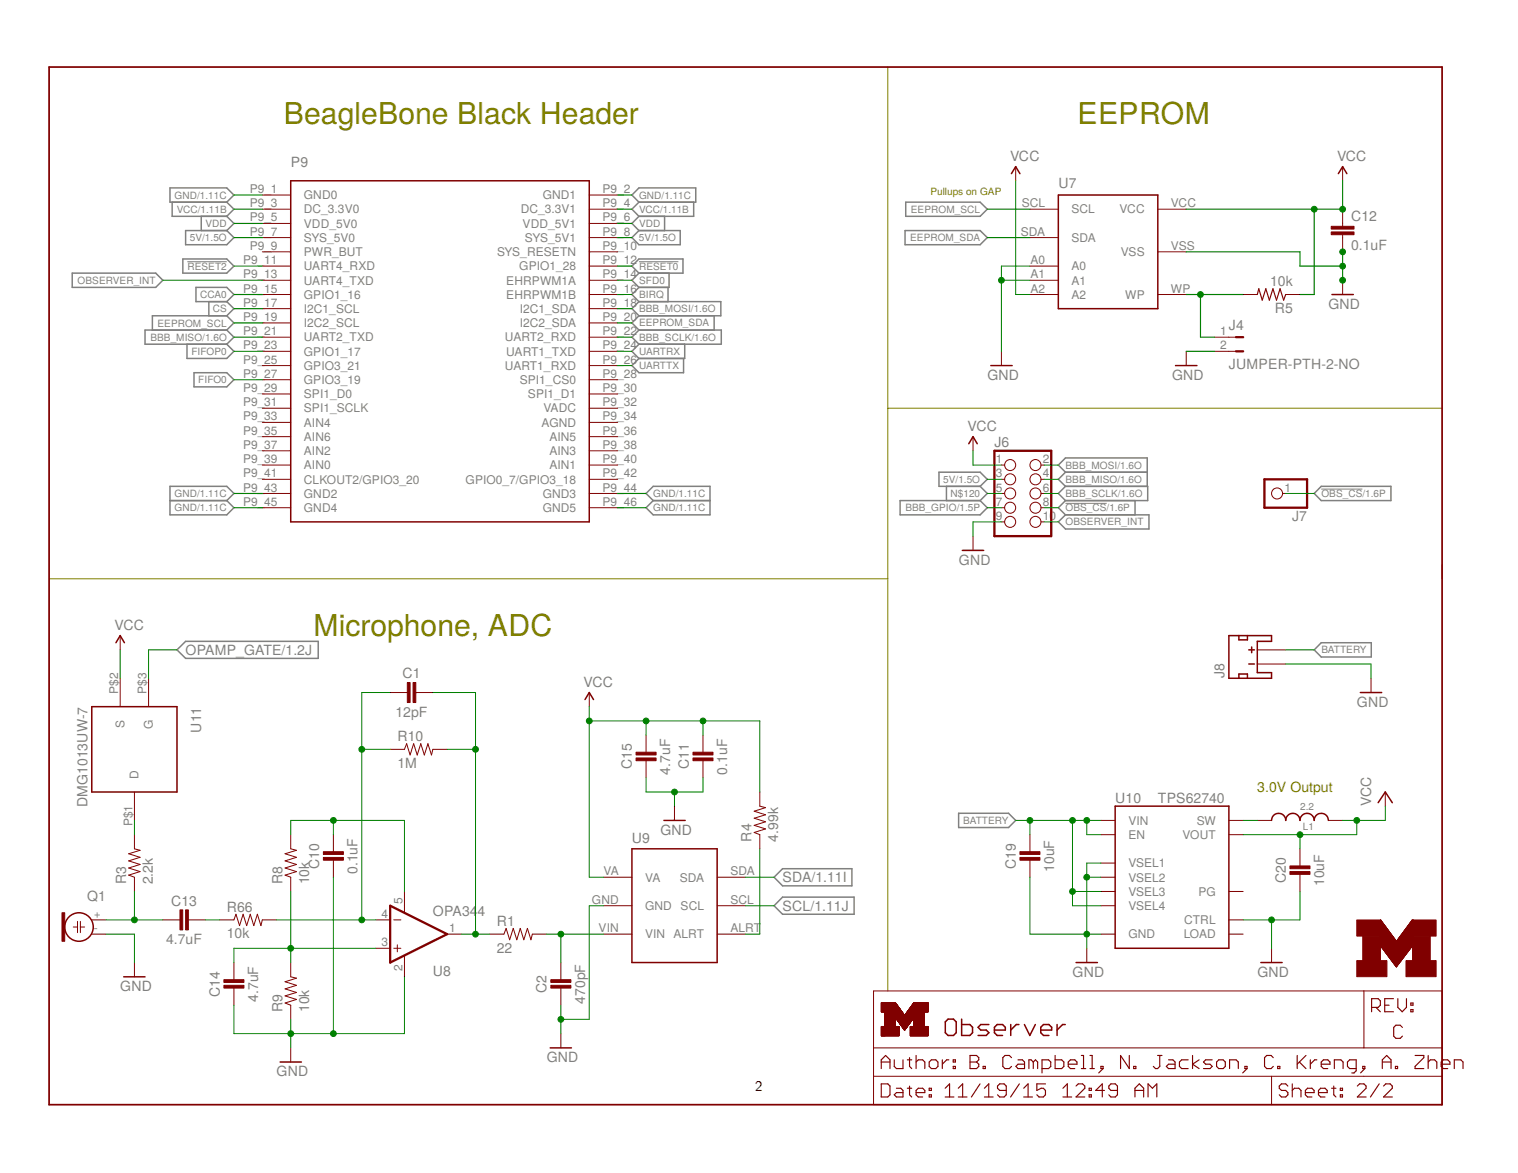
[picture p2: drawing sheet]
<svg xmlns="http://www.w3.org/2000/svg" width="279mm" height="216mm" viewBox="0 0 279 216" stroke-linecap="round" stroke-linejoin="round" font-family="sans-serif">
<path d="M163.4 12.3v170.1M163.4 75.1h102M9 106.5h154.4M265.4 103.9v2.6" fill="none" stroke="#808000" stroke-width=".18"/>
<g fill="none" stroke="#808080" stroke-width=".28">
<path d="M31.3 34.6h10.4l1.4 1.3-1.4 1.3h-10.4zM31.7 37.2v2.6h10M37 39.8v2.6M41.7 37.2l1.4 1.3-1.4 1.3M41.7 39.8l1.4 1.3-1.4 1.3M117.6 34.6h10.5v2.6h-10.5l-1.3-1.3zM117.6 37.2l-1.3 1.3 1.3 1.3M117.6 39.8l-1.3 1.3 1.3 1.3M122.3 39.8v2.6M127.7 37.2v2.6h-10.1M166.7 37.2h13.7l1.3 1.3-1.3 1.3h-13.7zM13.3 50.3h15.4l1.3 1.3-1.3 1.3h-15.4z"/>
<path d="M33.7 47.7h8l1.4 1.3-1.4 1.3h-8zM34.2 42.4h7.5l1.4 1.3-1.4 1.3h-7.5zM36.1 52.9h5.6l1.4 1.3-1.4 1.3h-5.6zM38.4 55.5v2.6M41.7 58.1h-13.7v2.6M41.7 58.1l1.4 1.3-1.4 1.3M41.7 55.5l1.4 1.3-1.4 1.3M116.3 43.7l1.3-1.3h7.6v2.6h-7.6zM117.6 55.5l-1.3 1.3 1.3 1.3M117.6 55.5h15.1v2.6h-15.1M117.6 58.1l-1.3 1.3 1.3 1.3M117.6 50.3l-1.3 1.3 1.3 1.3"/>
<path d="M117.6 47.7h8.1v2.6h-8.1l-1.3-1.3zM117.6 52.9l-1.3 1.3 1.3 1.3M123 52.9v2.6M123.1 50.3v2.6h-5.5M131.4 58.1v2.6M166.6 42.4h13.8l1.3 1.3-1.3 1.3h-13.8zM34.4 63.4v2.6h7.3l1.4-1.3-1.4-1.3M35.7 68.6h6l1.4 1.3-1.4 1.3h-6zM41.7 60.7l1.4 1.4-1.4 1.3M41.7 60.7h-15v2.7h15M117.6 60.7h15.2v2.7h-15.2M117.6 60.7l-1.3 1.4 1.3 1.3"/>
<path d="M117.6 66l-1.3 1.3 1.3 1.3h8.2v-2.6M117.6 63.4l-1.3 1.3 1.3 1.3M126 63.4v2.6h-8.4M31.3 89.5h10.4l1.4 1.3-1.4 1.3 1.4 1.4-1.4 1.3h-10.4zM31.3 92.1h10.4M120.2 92.1h10.5M120.2 89.5h10.5v5.3h-10.5l-1.3-1.3 1.3-1.4-1.3-1.3zM165.7 92.1h14.7l1.3 1.4-1.3 1.3h-14.7zM172.8 86.9h7.6l1.3 1.3-1.3 1.3h-7.6zM174.2 89.5v2.6M180.4 89.5l1.3 1.3-1.3 1.3M194.8 96.1l1.3-1.3h15.4v2.6h-15.4z"/>
<path d="M196.1 89.5h15.1v2.6h-15.1M196.1 86.9l-1.3-1.3 1.3-1.3h15.1v5.2M196.1 86.9h15.1M196.1 86.9l-1.3 1.3 1.3 1.3M196.1 89.5l-1.3 1.3 1.3 1.3M196.1 92.1l-1.3 1.4 1.3 1.3M208.9 92.1v2.7M243.2 89.5h12.8v2.6h-12.8l-1.3-1.3zM32.6 119.6l1.6-1.6h24.4v3.2h-24.4zM243.2 118.3h9.2v2.6h-9.2l-1.3-1.3zM176.4 149.7h9.2l1.3 1.3-1.3 1.3h-9.2zM142.5 161.5l1.5-1.6h12.8v3.1h-12.8z"/>
<path d="M144 165.1h13.2v3.2h-13.2l-1.5-1.6z"/>
</g>
<path d="M34.5 48.2h7.2M117.6 48.2h7.3M196.1 92.6h7.6M243.2 90h7.6" fill="none" stroke="#808080" stroke-width=".18"/>
<path d="M9 12.3h256.4v191h-256.4z" fill="none" stroke="#800000" stroke-width=".32"/>
<g fill="none" stroke="#800000" stroke-width=".18">
<path d="M48.3 35.9h5.2M48.3 38.5h5.2M108.5 35.9h5.2M108.5 38.5h5.2M186.9 30.7v2.6M189.6 38.5h5.2M213.1 38.5h5.2M247.1 30.7v2.6M247.1 38.5v3.2M48.3 41.1h5.2M48.3 43.7h5.2M48.3 46.4h5.2"/>
<path d="M48.3 49h5.2M48.3 51.6h5.2M48.3 54.2h5.2M48.3 56.8h5.2M48.3 59.4h5.2M108.5 41.1h5.2M108.5 43.7h5.2M108.5 46.4h5.2M108.5 49h5.2M108.5 51.6h5.2M108.5 54.2h5.2M108.5 56.8h5.2"/>
<path d="M108.5 59.4h5.2M189.6 43.7h5.2M189.6 49h5.2M189.6 51.6h5.2M189.6 54.2h5.2M213.1 46.4h5.2M213.1 54.2h5.2M228.8 54.2h2.6M236.6 54.2h2.7M247.1 43.2v3.2M247.1 51.6v2.6M48.3 62.1h5.2"/>
<path d="M48.3 64.7h5.2M48.3 67.3h5.2M48.3 69.9h5.2M48.3 72.5h5.2M48.3 75.1h5.2M48.3 77.7h5.2M108.5 62.1h5.2M108.5 64.7h5.2M108.5 67.3h5.2M108.5 69.9h5.2M108.5 72.5h5.2M108.5 75.1h5.2"/>
<path d="M108.5 77.7h5.2M184.3 64.7v2.6M218.3 64.7v2.6M223.6 62.1h3.9M223.6 64.7h3.9M48.3 80.4h5.2M48.3 83h5.2M48.3 85.6h5.2M48.3 88.2h5.2M48.3 90.8h5.2M48.3 93.5h5.2M108.5 80.4h5.2"/>
<path d="M108.5 83h5.2M108.5 85.6h5.2M108.5 88.2h5.2M108.5 90.8h5.2M108.5 93.5h5.2M179.1 80.4v2.6M179.1 98.7v2.6M184.3 85.6h.6M184.3 88.2h.6M184.3 90.8h.6M184.3 93.5h.6M184.3 96.1h.6"/>
<path d="M191.6 85.6h.6M191.6 88.2h.6M191.6 90.8h.6M191.6 93.5h.6M191.6 96.1h.6M236.1 90.8h.5M22.1 117v2.6M231.4 119.6h5.2M22.1 124.8v5.3M27.3 124.8v5.3M71.8 137.9h2.6l.4-1 .7 2.1 .6-2.1 .7 2.1 .6-2.1 .7 2.1 .7-2.1 .6 2.1 .3-1.1h2.6M71.8 127.5h3.4"/>
<path d="M76.5 127.5h3.2M108.5 127.5v2.6M118.9 135.3v3.2M118.9 139.8v3.4M129.4 135.3v3.2M129.4 139.8v3.4M231.4 122.2h5.2M252.3 124.8v2.7M24.7 153.6v2.6l1.1 .3-2.1 .6 2.1 .7-2.1 .7 2.1 .6-2.1 .7 2.1 .6-2.1 .7 1 .4v2.6M24.7 145.8v5.2M53.5 153.6v2.6l1.1 .3-2.1 .6 2.1 .7-2.1 .7 2.1 .6-2.1 .7 2.1 .6-2.1 .7 1 .4v2.6M61.4 153.6v3.2"/>
<path d="M61.4 158.1v3.4M124.1 148.4v2.6M139.8 145.8v2.6l1.1 .3-2.1 .6 2.1 .7-2.1 .6 2.1 .7-2.1 .6 2.1 .7-2.1 .6 1 .4v2.6M189.6 153.6v3.2M189.6 158.1v3.4M202.6 151h2.7M202.6 153.6h2.7M202.6 158.9h2.7M226.2 151h2.6M226.2 153.6h2.6M231.4 151h2.6M239.3 156.2v3.2"/>
<path d="M244.5 151h2.6M255 145.8v2.6M13.5 170.6h.8M14.3 169.6v2.1M14.8 170.6h.8M14.8 169.6v2.1M16.9 169.3h2.6M16.9 171.9h2.6M24.7 177.2v2.6M30 169.3h3.4M34.7 169.3h3.1M40.4 169.3h2.7l.3-1 .7 2.1 .6-2.1 .7 2.1 .7-2.1 .6 2.1 .7-2.1 .6 2.1 .3-1.1h2.6"/>
<path d="M43.1 177.2v3.1M53.5 177.2v2.6l1.1 .2-2.1 .7 2.1 .7-2.1 .6 2.1 .7-2.1 .6 2.1 .7-2.1 .6 1 .4v2.6M69.2 169.3h2.6M69.2 174.5h2.6M72.5 169.3h1.3M72.5 174.5h1.3M73.1 173.9v1.3M74.4 164.1v3.8M74.4 175.9v3.9M82.3 171.9h2.6M90.1 171.9h2.7l.4-1 .6 2.1 .7-2.1 .6 2.1 .7-2.1 .6 2.1 .7-2.1 .6 2.1 .3-1.1h2.6M103.2 177.2v3.1"/>
<path d="M111.1 171.9h5.2M111.1 166.7h5.2M111.1 161.5h5.2M132 171.9h5.2M132 166.7h5.2M132 161.5h5.2M200 174.5v2.7M202.6 171.9h2.7M202.6 166.7h2.7M202.6 161.5h2.7M202.6 164.1h2.7M226.2 169.3h2.6"/>
<path d="M226.2 171.9h2.6M226.2 164.1h2.6M234 174.5v2.7M239.3 160.7v3.4M254.1 174.1l2.9 3.9M254.1 174h6M254.1 173.9h6M254.1 173.8h6M254.1 173.7h6M254.1 173.6h6M254.1 173.5h6M254.1 173.4h6"/>
<path d="M254.1 173.3h6M254.1 173.2h6M254.1 173.2h2.9M254.1 173.2h2.8M254.1 173.1h2.8M254.1 173h2.8M254.1 173h2.7M254.1 172.9h2.7M254.1 172.8h2.6M254.1 172.7h2.5M254.1 172.6l2.5 .1M254.1 172.6h2.4"/>
<path d="M254.1 172.5h2.4M254.1 172.4h2.3M254.1 172.3h2.2M254.1 172.2h2.2M254.1 172.2h2.1M254.1 172.1h2.1M254.1 172l2 .1M254.1 172h2M254.1 171.9l2 .1M254.1 171.9h1.9M254.1 171.8h1.9M254.1 171.8h1.8"/>
<path d="M254.1 171.7h1.8M254.1 171.7h1.7M254.1 171.6h1.7M254.1 171.5l1.7 .1M254.1 171.5h1.6M254.1 171.4h1.6M254.1 171.3h1.5M254.1 171.2h1.4M254.1 171.1h1.3M254.1 171h1.3M254.1 170.9l1.2 .1M254.1 170.9h1.2"/>
<path d="M254.1 170.8l1.1 .1M254.1 170.8h1.1M254.1 170.7h1M254.1 170.6l1 .1M254.1 170.6h1M254.1 169.3l2.9 4 2.9-4h.2v4.8h-6zM254.1 170.6h.9M254.1 170.5h.9M254.1 170.4l.9 .1M254.1 170.4h.8M254.1 170.3h.8M254.1 170.3h.7"/>
<path d="M254.1 170.2h.7M254.1 170.2h.6M254.1 170.1h.6M254.1 170h.5M254.1 169.9h.5M254.1 169.8l.4 .1M254.1 169.8h.3M254.1 169.7l.3 .1M254.1 169.7h.3M254.1 169.6h.2M254.1 169.5l.2 .1M254.1 169.5h.2"/>
<path d="M254.1 169.5h.1M254.1 169.4h.1M254.1 174.1h5.8M254.1 174.2h5.8M254.2 174.2h5.7M254.2 174.3h5.6M254.3 174.3h5.5M254.3 174.4h5.4M254.4 174.4h5.3M254.4 174.5h5.3M254.4 174.5h5.2M254.5 174.6h5.1"/>
<path d="M254.6 174.7h4.9M254.6 174.8h4.9M254.6 174.8h4.8M254.7 174.8h4.7M254.7 174.9h4.7M254.7 174.9h4.6M254.8 175h4.5M254.8 175h4.4M254.8 175.1h4.4M254.9 175.1h4.3M254.9 175.2h4.2M255 175.2h4.1"/>
<path d="M255 175.3h4.1M255 175.3h4M255.1 175.4h3.9M255.1 175.5h3.8M255.2 175.5h3.7M255.2 175.6h3.6M255.3 175.7h3.5M255.4 175.8h3.3M255.4 175.9h3.2M255.5 175.9h3.1M255.5 176h3M255.6 176h2.9"/>
<path d="M255.6 176.1h2.8M255.7 176.2h2.7M255.7 176.3h2.6M255.8 176.3h2.5M255.8 176.4h2.4M255.9 176.4h2.3M255.9 176.5h2.2M255.9 176.6h2.2M256 176.6h2.1M256 176.6h2M256.1 176.7h1.9M256.1 176.8h1.8"/>
<path d="M256.2 176.9h1.7M256.2 176.9h1.6M256.2 177h1.6M256.3 177h1.4M256.3 177.1h1.4M256.4 177.1h1.2M256.4 177.2h1.2M256.5 177.2h1.1M256.5 177.3h1M256.5 177.4h1M256.6 177.4h.9M256.6 177.5h.8"/>
<path d="M256.7 177.6h.6M256.8 177.7h.4M256.9 177.8h.3M256.9 177.8h.2M256.9 177.9h.2M257 177.9h.1M257 178h.1M257.1 173.2h3M257.1 173.1h3M257.2 173.1h2.9M257.2 173h2.9M257.3 172.9h2.8"/>
<path d="M257.3 172.8h2.8M257.4 172.8h2.7M257.4 177.4h-.8M257.4 172.7h2.7M257.5 172.7h2.6M257.5 172.6h2.6M257.6 172.6h2.5M257.6 172.5h2.5M257.6 172.4h2.5M257.7 172.4h2.4M257.7 172.3h2.4M257.8 172.2h2.3"/>
<path d="M257.9 172.1h2.2M258 172h2.1M258 171.9h2.1M258.1 171.9h2M258.1 171.8h2M258.1 171.7h2M258.2 176.4h-2.4M258.2 171.7h1.9M258.2 171.6h1.9M258.3 171.6h1.8M258.3 171.5h1.8M258.4 171.4h1.7"/>
<path d="M258.4 171.3h1.7M258.5 171.3h1.6M258.5 171.2h1.6M258.6 171.2h1.5M258.6 171.1h1.5M258.7 171h1.4M258.7 175.7h-3.4M258.8 170.9h1.3M258.8 170.8h1.3M258.9 170.8h1.2M258.9 170.7h1.2M259 170.7h1.1"/>
<path d="M259 175.4h-3.9M259 170.6h1.1M259.1 170.5h1M259.1 170.4h1M259.2 170.3h.9M259.3 170.3h.8M259.3 170.2h.8M259.4 170.1h.7M259.4 170h.7M259.5 170h.6M259.5 174.7h-4.9M259.5 169.9h.6"/>
<path d="M259.6 169.8h.5M259.7 169.7h.4M259.7 169.6h.4M259.8 169.6h.3M259.8 169.5h.3M259.9 169.4h.2M260 174.1l-3 3.9M43.1 181.6v3.4M53.5 192.9v2.6M103.2 181.6v3.4M103.2 190.2v2.7M160.8 182.4h104.6v20.9h-104.6z"/>
<path d="M160.8 198.1h104.6M160.8 192.9h104.6M162.2 190.6h3.3M162.2 190.5h3.3M162.2 190.4h3.3M162.2 190.3h3.3M162.2 190.2h3.3M162.2 190.1h3.3M162.2 190h3.3M162.2 189.9h3.3M162.2 189.8h3.3M162.2 189.7h3.3"/>
<path d="M162.2 189.6h3.3M162.2 189.5h3.3M162.2 189.4h3.3M162.2 189.3h3.3M162.2 189.2h3.3M162.2 189.1h3.3M162.2 189h3.3M162.2 188.9h3.3M162.2 186.2l3.9 .1M162.2 186.2h3.8M162.2 186.1h3.7M162.2 186l3.7 .1"/>
<path d="M162.2 186h3.7M162.2 185.9h3.6M162.2 185.8h3.5M162.2 185.7h3.5M162.2 185.7h3.4M162.2 185.6h3.4M162.2 185.6h3.3M162.2 185.5h3.3M162.2 185.4h3.2M162.2 185.3l3.2 .1M162.2 185.3h3.2M162.2 185.3h3.1"/>
<path d="M162.2 185.2h3.1M162.2 185.1l3 .1M162.2 185.1h3M162.2 185h3M162.2 185h2.9M162.2 184.9h2.9M162.2 184.9h2.8M162.2 184.8h2.8M162.2 184.7l2.8 .1M162.2 184.7h2.7M162.2 184.6l2.7 .1M162.2 184.6h2.6"/>
<path d="M162.2 184.5h2.6M162.2 190.7h.7M162.8 188.9h2M162.8 188.8h2M162.9 188.7h1.9M162.9 188.6h1.9M162.9 188.5h1.9M162.9 188.4h1.9M162.9 188.3h1.9M162.9 188.2h1.9M162.9 188.1h1.9M162.9 188h1.9"/>
<path d="M162.9 187.9h1.9M162.9 187.8h1.9M162.9 187.7h1.9M162.9 187.6h1.9M162.9 187.5h1.9M162.9 187.4h1.9M162.9 187.3h7.3M162.9 187.2h7.3M162.9 187.1h7.3M162.9 187h7.3M162.9 186.9h7.3M162.9 186.8h3.6"/>
<path d="M162.9 186.8h3.5M162.9 186.7h3.5M162.9 186.7h3.4M162.9 186.6h3.4M162.9 186.5h3.3M162.9 186.4l3.3 .1M162.9 186.4h3.2M162.9 186.3h3.2M164.8 187.4h3.3M164.9 187.5h3.2M165 187.5h3M165.1 187.6h2.9"/>
<path d="M165.1 187.7h2.8M165.1 187.8h2.8M165.2 187.8h2.6M165.2 187.9h2.6M165.3 188h2.4M165.4 188.1h2.2M165.4 188.2h2.2M165.5 188.2h2.1M165.5 188.2h2M165.5 188.3h2M165.6 188.4h1.8M165.7 188.5h1.6"/>
<path d="M165.7 188.6h1.6M165.8 188.7h1.4M165.8 188.7h1.3M165.9 188.8h1.2M165.9 188.9h1.1M166 188.9h1M166 189h1M166.1 189h.8M166.1 189.1h.8M166.2 189.2h.6M166.2 189.3h.6M166.2 189.3h.5"/>
<path d="M166.3 189.3h.4M166.3 189.4h.4M166.3 189.4h.3M166.4 189.5h.2M166.5 189.6h.1M166.6 186.8h3.6M166.6 186.7h3.6M166.7 186.7h3.5M166.7 186.6h3.5M166.8 186.6h3.4M166.8 186.5h3.4M166.9 186.4h3.3"/>
<path d="M166.9 189.1h-.8M166.9 186.3h3.3M167 186.2h3.8M167 186.1h3.8M167.1 186.1h3.7M167.1 186h3.7M167.2 186h3.6M167.2 185.9h3.6M167.2 188.6l-1.4 .1M167.3 185.9h3.5M167.3 185.8h3.5M167.3 185.7h3.5"/>
<path d="M167.4 185.7h3.4M167.4 185.6h3.4M167.5 185.6h3.3M167.5 185.5h3.3M167.5 189.1h3.3M167.5 189h3.3M167.6 190.6h3.2M167.6 190.5h3.2M167.6 190.4h3.2M167.6 190.3h3.2M167.6 190.2h3.2M167.6 190.1h3.2"/>
<path d="M167.6 190h3.2M167.6 189.9h3.2M167.6 189.8h3.2M167.6 189.7h3.2M167.6 189.6h3.2M167.6 189.5h3.2M167.6 189.4h3.2M167.6 189.3h3.2M167.6 189.2h3.2M167.6 189.1h3.2M167.6 189h3.2M167.6 188.9h3.2"/>
<path d="M167.6 185.4h3.2M167.7 188l-2.3 .1M167.7 185.3h3.1M167.7 185.2h3.1M167.8 185.2h3M167.8 187.9h-2.6M167.8 185.1h3M167.9 185h2.9M168 184.9h2.8M168 187.6h-3M168 184.8h2.8M168.1 184.8h2.7"/>
<path d="M168.1 187.5h-3.1M168.1 184.7h2.7M168.1 187.4h-3.2M168.1 187.4h.1M168.2 184.6h2.6M168.2 184.5h2.6M168.3 188.8h1.9M168.3 188.7h1.9M168.3 188.6h1.9M168.3 188.5h1.9M168.3 188.4h1.9M168.3 188.3h1.9"/>
<path d="M168.3 188.2h1.9M168.3 188.1h1.9M168.3 188h1.9M168.3 187.9h1.9M168.3 187.8h1.9M168.3 187.7h1.9M168.3 187.6h1.9M168.3 187.5h1.9M168.3 187.4h1.9M170.2 187.2h-7.3M170.2 188.9h-2M170.2 186.3h.1"/>
<path d="M170.8 186.2l-3.8 .1M234 198.1v5.2M251 182.4v10.5"/>
<circle cx="185.9" cy="93.5" r="1.02"/>
<circle cx="185.9" cy="88.2" r="1.02"/>
<circle cx="185.9" cy="85.6" r="1.02"/>
<circle cx="185.9" cy="96.1" r="1.02"/>
<circle cx="185.9" cy="90.8" r="1.02"/>
<circle cx="190.6" cy="88.2" r="1.02"/>
<circle cx="190.6" cy="85.6" r="1.02"/>
<circle cx="190.6" cy="96.1" r="1.02"/>
<circle cx="190.6" cy="93.5" r="1.02"/>
<circle cx="190.6" cy="90.8" r="1.02"/>
<circle cx="235.1" cy="90.8" r="1.02"/>
</g>
<g fill="none" stroke="#800000" stroke-width=".21">
<path d="M231.4 54.2l.3-1.1 .6 2.1 .7-2.1 .6 2.1 .7-2.1 .6 2.1 .7-2.1 .7 2.1 .3-1M162.2 196.7v-1.6l.8-.8 .8 .8v1.6M162.2 199.5h1.2l.4 .4v1.6l-.4 .4h-1.2zM162.2 195.5h1.6M164.6 195.1v1.2l.4 .4h1.2v-1.6M167 195.1h.8M167.4 194.7v1.6l.4 .4M167.4 199.9v1.6l.4 .4M168.6 194.3v2.4M168.6 195.5l.4-.4h.8l.4 .4v1.2M171.4 195.1h.8l.4 .4v.8l-.4 .4h-.8l-.4-.4v-.8zM173.4 195.1v1.6"/>
<path d="M174.6 195.1h-.4l-.8 .8M175.5 195.1h.4v.4h-.4zM175.5 196.3h.4v.4h-.4zM178.5 195.5h1.2M178.5 194.3h1.2l.4 .4v.4l-.4 .4 .4 .4v.4l-.4 .4h-1.2zM180.4 199.5l-1.6 2.4M181 196.3h.4v.4h-.4zM186.2 194.7l-.4-.4h-.8l-.4 .4v1.6l.4 .4h.8l.4-.4M187.4 195.1h.8l.4 .4v1.2h-1.2l-.4-.4 .4-.4h1.2M187.6 199.5l-1.6 2.4M190.2 195.5l-.4-.4h-.4v1.6M190.2 195.5v1.2"/>
<path d="M190.2 195.5l.4-.4 .4 .4v1.2M191.8 196.7h1.2l.4-.4v-.8l-.4-.4h-1.2v2.4M192.4 199.5h-1.6v1.2l.8-.4h.4l.4 .4v.8l-.4 .4h-.8l-.4-.4M194.2 194.3v2.4h1.2l.4-.4v-.8l-.4-.4h-1.2M196.6 195.9h1.6v-.4l-.4-.4h-.8l-.4 .4v.8l.4 .4h.8M198.1 199.9l.4-.4h.8l.4 .4v.4l-1.6 1.6h1.6M199 196.7h.8M199 194.3h.4v2.4M200.6 196.7h.8M200.6 194.3h.4v2.4M202.6 196.3h.4v.4h-.4zM203 196.7l-.8 .8"/>
<path d="M207.9 194.3v2.4l-1.7-2.4v2.4M208.7 196.3h.4v.4h-.4zM213.1 194.3h.8M213.5 194.3v2l-.4 .4h-.4l-.4-.4M215.1 195.1h.8l.4 .4v1.2h-1.2l-.4-.4 .4-.4h1.2M218.7 195.1h-1.2l-.4 .4v.8l.4 .4h1.2M219.5 194.3v2.4M220.7 195.1l-1.2 .8 1.2 .8M223.1 195.1h-1.2l-.4 .4 .4 .4h.8l.4 .4-.4 .4h-1.2M223.9 195.5l.4-.4h.8l.4 .4v.8l-.4 .4h-.8l-.4-.4zM226.3 196.7v-1.6h1.2l.4 .4v1.2M229.1 196.3h.4v.4h-.4z"/>
<path d="M229.5 196.7l-.8 .8M234.4 194.7l-.4-.4h-.8l-.5 .4v1.6l.5 .4h.8l.4-.4M235.2 196.3h.4v.4h-.4zM237 199.9l-.4-.4h-.7l-.4 .4v.4l.4 .4h.7l.4 .4v.4l-.4 .4h-.7l-.4-.4M237.8 199.5v2.4M238.8 194.3v2.4M239.2 195.5l1.2 1.2M240.4 194.3l-1.6 1.6M241.2 195.1v1.6M242.4 195.1h-.4l-.8 .8M243.2 195.9h1.6v-.4l-.4-.4h-.8l-.4 .4v.8l.4 .4h.8M245.5 199.9v1.6l.4 .4"/>
<path d="M245.6 196.7v-1.6h1.2l.4 .4v1.2M249.6 196.7h-1.2l-.4-.4v-.8l.4-.4h1.2v2l-.4 .4h-.4M249.8 199.9l.4-.4h.8l.4 .4v.4l-1.6 1.6h1.6M250.8 196.3h.4v.4h-.4zM251.2 196.7l-.8 .8M252.5 185.4h1.2l.4-.4v-.8l-.4-.4h-1.2v2.4M253.3 185.4l.8 .8M253.9 199.5l-1.7 2.4M254.4 195.5h1.6M254.4 196.7v-1.6l.8-.8 .8 .8v1.6M254.7 199.9l.4-.4h.8l.4 .4v.4l-1.6 1.6h1.6M254.9 185h.8"/>
<path d="M256.5 183.8h-1.6v2.4h1.6M256.8 196.3h.4v.4h-.4zM257.3 183.8v1.6l.8 .8 .8-.8v-1.6M258.1 189.1l-.4-.4h-.8l-.4 .4v1.6l.4 .4h.8l.4-.4M259.7 185.8h.4v.4h-.4zM259.7 184.6h.4v.4h-.4zM260.5 194.3h1.6v.4l-1.6 1.6v.4h1.6M262.9 195.5l.4-.4h.8l.4 .4v1.2M262.9 194.3v2.4M265.3 195.9h1.6v-.4l-.4-.4h-.8l-.4 .4v.8l.4 .4h.8M267.7 196.7v-1.6h1.2l.4 .4v1.2M165 200.3h.8l.4 .4v1.2h-1.2l-.4-.4 .4-.4h1.2"/>
<path d="M167 200.3h.8M168.6 201.1h1.6v-.4l-.4-.4h-.8l-.4 .4v.8l.4 .4h.8M171 201.5h.4v.4h-.4zM171 200.3h.4v.4h-.4zM174 201.9h1.6M174 200.3l.8-.8v2.4M176.4 201.9h1.6M176.4 200.3l.8-.8v2.4M181.2 201.9h1.6M181.2 200.3l.8-.8v2.4M185.2 200.7h-1.2l-.4-.4v-.4l.4-.4h.8l.4 .4v1.6l-.4 .4h-.8l-.4-.4M188.4 201.9h1.6"/>
<path d="M188.4 200.3l.8-.8v2.4M195.6 201.9h1.7M195.6 200.3l.8-.8v2.4M200.5 201.5h.4v.4h-.4zM200.5 200.3h.4v.4h-.4zM203.3 200.7h-1.6l1.2-1.2v2.4M205.7 200.7h-1.2l-.4-.4v-.4l.4-.4h.8l.4 .4v1.6l-.4 .4h-.8l-.4-.4M208.9 200.7h1.6M208.9 201.9v-1.6l.8-.8 .8 .8v1.6M211.3 201.9v-2.4l.8 .8 .8-.8v2.4M237.8 200.7l.5-.4h.8l.4 .4v1.2M240.3 201.1h1.6v-.4l-.4-.4h-.8l-.4 .4v.8l.4 .4h.8"/>
<path d="M242.7 201.1h1.6v-.4l-.4-.4h-.8l-.4 .4v.8l.4 .4h.8M245.1 200.3h.8M246.7 201.5h.4v.4h-.4zM246.7 200.3h.4v.4h-.4z"/>
</g>
<g fill="none" stroke="#800000" stroke-width=".28">
<path d="M53.5 33.3h55v62.8h-55zM186.2 32l.7-1.3 .8 1.3M194.8 35.9h18.3v20.9h-18.3zM246.3 32l.8-1.3 .8 1.3M245.2 54.2h3.9M182.4 67.3h3.9M216.4 67.3h3.9M178.3 81.7l.8-1.3 .8 1.3M21.3 118.3l.8-1.3 .8 1.3M177.1 101.3h4M226.2 117h7.8v1h-2.6v5.8h2.6v1h-7.8zM228 117v.8h1.6v-.8"/>
<path d="M229.8 119.6h1.1M230.4 119.1v1M16.9 130.1h15.7v15.7h-15.7zM107.7 128.8l.8-1.3 .7 1.3M228 124.8v-.7h1.6v.7M229.8 122.2h1.1M250.4 127.5h3.9M116.3 156.2h15.7v21h-15.7zM122.2 151h3.9M205.3 148.4h20.9v26.1h-20.9zM234 151a1.3 1.3 0 0 1 1.3-1.3 1.3 1.3 0 0 1 1.3 1.3 1.31 1.31 0 0 1 1.4-1.3 1.31 1.31 0 0 1 1.3 1.3 1.31 1.31 0 0 1 1.3-1.3 1.31 1.31 0 0 1 1.3 1.3 1.3 1.3 0 0 1 1.3-1.3 1.3 1.3 0 0 1 1.3 1.3M253.7 147.7l1.3-1.9 1.3 1.9"/>
<path d="M22.8 179.8h3.9M198.1 177.2h3.9M232.1 177.2h3.9M51.6 195.5h3.9M101.3 192.9h3.9M174.5 187.6h1l.5 .5v2l-.5 .5h-1l-.5-.5v-2zM177 187.6v3h1.5l.5-.5v-1l-.5-.5h-1.5M182 188.6h-1.5l-.5 .5 .5 .5h1l.5 .5-.5 .5h-1.5M183 189.6h2v-.5l-.5-.5h-1l-.5 .5v1l.5 .5h1M186 188.6v2M187.5 188.6h-.5l-1 1M188.6 188.6l.9 2 1.1-2"/>
<path d="M191.6 189.6h2v-.5l-.5-.5h-1l-.5 .5v1l.5 .5h1M194.6 188.6v2M196.1 188.6h-.5l-1 1"/>
<circle cx="14.5" cy="170.6" r="2.62"/>
</g>
<g fill="#800000" stroke="#800000" stroke-width=".18">
<path d="M249.7 169.3h4.4v3h-4.4z"/>
<path d="M250.8 172.3h3.3v4.5h-3.3z"/>
<path d="M249.7 176.8h5.6v3h-5.6z"/>
<path d="M258.8 176.8h5.5v3h-5.5z"/>
<path d="M260 172.3h3.2v4.5h-3.2z"/>
<path d="M259.9 169.3h4.4v3h-4.4z"/>
<path d="M245 42.7h4.2v.5h-4.2z"/>
<path d="M245 41.7h4.2v.5h-4.2z"/>
<path d="M11.4 168h.5v5.2h-.5z"/>
<path d="M34.2 167.5h.5v3.7h-.5z"/>
<path d="M33.1 167.5h.5v3.7h-.5z"/>
<path d="M41.2 180.3h3.7v.5h-3.7z"/>
<path d="M41.2 181.4h3.7v.5h-3.7z"/>
<path d="M76 125.6h.5v3.7h-.5z"/>
<path d="M75 125.6h.5v3.7h-.5z"/>
<path d="M101.4 180.3h3.7v.5h-3.7z"/>
<path d="M101.4 181.4h3.7v.5h-3.7z"/>
<path d="M117.1 138.5h3.7v.5h-3.7z"/>
<path d="M117.1 139.5h3.7v.5h-3.7z"/>
<path d="M127.6 138.5h3.6v.5h-3.6z"/>
<path d="M127.6 139.5h3.6v.5h-3.6z"/>
<path d="M59.5 156.8h3.7v.5h-3.7z"/>
<path d="M59.5 157.8h3.7v.5h-3.7z"/>
<path d="M187.7 156.8h3.7v.5h-3.7z"/>
<path d="M187.7 157.8h3.7v.5h-3.7z"/>
<path d="M237.4 159.4h3.7v.5h-3.7z"/>
<path d="M237.4 160.4h3.7v.5h-3.7z"/>
</g>
<path d="M227.5 62.1h1.3M227.5 64.7h1.3M183 83h10.5v15.7h-10.5zM232.7 88.2h7.9v5.3h-7.9zM71.8 166.7l10.5 5.2-10.5 5.3z" fill="none" stroke="#800000" stroke-width=".42"/>
<g fill="none" stroke="#008000" stroke-width=".21">
<path d="M43.1 35.9h5.2M43.1 38.5h5.2M113.7 35.9h2.6M113.7 38.5h2.6M181.7 38.5h7.9M241.9 38.5v15.7h-2.6M247.1 33.3v5.2h-28.8M43.1 56.8h5.2M43.1 54.2h5.2M43.1 43.7h5.2M43.1 41.1h5.2M43.1 59.4h5.2"/>
<path d="M113.7 49h2.6M113.7 56.8h2.6M113.7 43.7h2.6M113.7 41.1h2.6M113.7 59.4h2.6M181.7 43.7h7.9M218.3 46.4h21v2.6h7.8M218.3 54.2h10.5M221 54.2v7.9h2.6M247.1 46.4v5.2M43.1 62.1h5.2M113.7 62.1h2.6"/>
<path d="M218.3 64.7h5.3M43.1 90.8h5.2M43.1 93.5h5.2M113.7 90.8h5.2M113.7 93.5h5.2"/>
</g>
<g fill="#008000" stroke="#008000" stroke-width=".18">
<circle cx="247.1" cy="49" r=".53"/>
<circle cx="247.1" cy="46.4" r=".53"/>
<circle cx="247.1" cy="51.6" r=".53"/>
<circle cx="184.3" cy="51.6" r=".53"/>
<circle cx="53.5" cy="190.2" r=".53"/>
<circle cx="61.4" cy="190.2" r=".53"/>
<circle cx="103.2" cy="187.6" r=".53"/>
<circle cx="200" cy="171.9" r=".53"/>
<circle cx="200" cy="161.5" r=".53"/>
<circle cx="234" cy="169.3" r=".53"/>
<circle cx="124.1" cy="145.8" r=".53"/>
<circle cx="241.9" cy="38.5" r=".53"/>
<circle cx="247.1" cy="38.5" r=".53"/>
<circle cx="129.4" cy="132.7" r=".53"/>
<circle cx="118.9" cy="132.7" r=".53"/>
<circle cx="108.5" cy="132.7" r=".53"/>
<circle cx="239.3" cy="153.6" r=".53"/>
<circle cx="249.7" cy="151" r=".53"/>
<circle cx="221" cy="54.2" r=".53"/>
<circle cx="24.7" cy="169.3" r=".53"/>
<circle cx="66.6" cy="137.9" r=".53"/>
<circle cx="66.6" cy="169.3" r=".53"/>
<circle cx="53.5" cy="174.5" r=".53"/>
<circle cx="87.5" cy="137.9" r=".53"/>
<circle cx="87.5" cy="171.9" r=".53"/>
<circle cx="103.2" cy="171.9" r=".53"/>
<circle cx="200" cy="151" r=".53"/>
<circle cx="197.4" cy="151" r=".53"/>
<circle cx="189.6" cy="151" r=".53"/>
<circle cx="197.4" cy="164.1" r=".53"/>
<circle cx="61.4" cy="151" r=".53"/>
</g>
<g fill="none" stroke="#008000" stroke-width=".18">
<path d="M186.9 33.3v20.9h2.7M30 51.6h18.3M43.1 49h5.2M113.7 51.6h2.6M113.7 54.2h2.6M184.3 51.6h5.3M189.6 49h-5.3v15.7M43.1 64.7h5.2M43.1 69.9h5.2M113.7 64.7h2.6M113.7 67.3h2.6M179.1 83v2.6h5.2"/>
<path d="M181.7 88.2h2.6M181.7 90.8h2.6M181.7 93.5h2.6M184.3 96.1h-5.2v2.6M192.2 96.1h2.6M192.2 85.6h2.6M192.2 88.2h2.6M192.2 90.8h2.6M192.2 93.5h2.6M236.6 90.8h5.3M22.1 119.6v5.2M32.6 119.6h-5.3v5.2"/>
<path d="M236.6 119.6h5.3M66.6 137.9h5.2M71.8 127.5h-5.2v41.8M79.7 127.5h7.8v44.4M82.3 137.9h5.2M108.5 130.1v31.4h2.6M108.5 132.7h31.3v13.1M118.9 132.7v2.6M129.4 132.7v2.6M236.6 122.2h15.7v2.6M24.7 151v2.6M53.5 153.6v-2.6h20.9v13.1"/>
<path d="M61.4 151v2.6M118.9 143.2v2.6h10.5v-2.6M124.1 145.8v2.6M139.8 156.2v15.7h-2.6M186.9 151h15.7M189.6 151v2.6M197.4 151v15.7h5.2M200 151v2.6h2.6M202.6 158.9h-2.6v15.6M228.8 151h2.6M239.3 153.6v2.6M249.7 151v2.6h-20.9"/>
<path d="M255 148.4v2.6h-7.9M19.5 171.9h5.2v5.3M19.5 169.3h10.5M24.7 164.1v5.2M37.8 169.3h2.6M50.9 169.3h18.3M53.5 164.1v13.1M61.4 161.5v28.7M69.2 174.5h-26.1v2.7M74.4 179.8v10.4h-31.3v-5.2M84.9 171.9h5.2M100.6 171.9h10.5"/>
<path d="M103.2 171.9v5.3M111.1 166.7h-2.6v20.9h-5.3M137.2 166.7h5.3M137.2 161.5h5.3M189.6 161.5v10.4h13M197.4 164.1h5.2M200 161.5h2.6M234 169.3v5.2M239.3 164.1v5.2h-10.5M53.5 187.6v5.3M103.2 185v5.2"/>
</g>
<g font-size="5.5" fill="#808000">
<text x="52.2" y="22.8">BeagleBone Black Header</text>
<text x="198.3" y="22.8">EEPROM</text>
<text x="57.7" y="117">Microphone, ADC</text>
</g>
<text font-size="2.7" x="139" y="200.9">2</text>
<g font-size="2.6" fill="#808080">
<text x="185.9" y="29.6">VCC</text>
<text x="246.1" y="29.6">VCC</text>
<text x="53.5" y="30.7">P9</text>
<text x="194.8" y="34.6">U7</text>
<text x="248.7" y="40.7">C12</text>
<text x="248.7" y="46">0.1uF</text>
<text x="233.8" y="52.6">10k</text>
<text x="234.6" y="57.6">R5</text>
<text x="244.5" y="56.8">GND</text>
<text x="226.2" y="60.7">J4</text>
<text x="181.7" y="69.9">GND</text>
<text x="215.7" y="69.9">GND</text>
<text x="226.2" y="67.9">JUMPER-PTH-2-NO</text>
<text x="178.1" y="79.3">VCC</text>
<text x="183" y="82.3">J6</text>
<text x="237.8" y="95.9">J7</text>
<text x="176.5" y="103.9">GND</text>
<text x="21.1" y="115.9">VCC</text>
<text x="34.2" y="120.5">OPAMP_GATE/1.2J</text>
<text x="74.1" y="124.8">C1</text>
<text x="225.4" y="124.8" transform="rotate(-90 225.4 124.8)">J8</text>
<text x="72.8" y="131.9">12pF</text>
<text x="107.4" y="126.4">VCC</text>
<text x="249.8" y="130.1">GND</text>
<text x="37" y="134.8" transform="rotate(-90 37 134.8)">U11</text>
<text x="73.2" y="136.4">R10</text>
<text x="73.1" y="141.3">1M</text>
<text x="116.3" y="141.6" transform="rotate(-90 116.3 141.6)">C15</text>
<text x="123.4" y="142.6" transform="rotate(-90 123.4 142.6)">4.7uF</text>
<text x="126.8" y="141.6" transform="rotate(-90 126.8 141.6)">C11</text>
<text x="133.8" y="142.6" transform="rotate(-90 133.8 142.6)">0.1uF</text>
<text x="16.1" y="148.6" transform="rotate(-90 16.1 148.6)">DMG1013UW-7</text>
<text x="205.3" y="147.9">U10</text>
<text x="213.1" y="147.9">TPS62740</text>
<text x="252.3" y="148.4" transform="rotate(-90 252.3 148.4)">VCC</text>
<text x="116.3" y="155.2">U9</text>
<text x="121.6" y="153.6">GND</text>
<text x="138.3" y="154.9" transform="rotate(-90 138.3 154.9)">R4</text>
<text x="143.3" y="154.9" transform="rotate(-90 143.3 154.9)">4.99k</text>
<text x="58.7" y="159.9" transform="rotate(-90 58.7 159.9)">C10</text>
<text x="65.8" y="160.9" transform="rotate(-90 65.8 160.9)">0.1uF</text>
<text x="186.9" y="159.9" transform="rotate(-90 186.9 159.9)">C19</text>
<text x="194" y="160.5" transform="rotate(-90 194 160.5)">10uF</text>
<text x="16" y="165.9">Q1</text>
<text x="23.2" y="162.8" transform="rotate(-90 23.2 162.8)">R3</text>
<text x="28.1" y="162.8" transform="rotate(-90 28.1 162.8)">2.2k</text>
<text x="31.5" y="166.7">C13</text>
<text x="41.8" y="167.8">R66</text>
<text x="52" y="162.8" transform="rotate(-90 52 162.8)">R8</text>
<text x="56.9" y="162.8" transform="rotate(-90 56.9 162.8)">10k</text>
<text x="144.1" y="162.4">SDA/1.11I</text>
<text x="144.1" y="167.6">SCL/1.11J</text>
<text x="236.7" y="162.5" transform="rotate(-90 236.7 162.5)">C20</text>
<text x="243.7" y="163.1" transform="rotate(-90 243.7 163.1)">10uF</text>
<text x="30.6" y="173.8">4.7uF</text>
<text x="41.7" y="172.7">10k</text>
<text x="79.7" y="168.5">OPA34</text>
<text x="87.9" y="168.5">4</text>
<text x="91.5" y="170.4">R1</text>
<text x="79.7" y="179.7">U8</text>
<text x="91.4" y="175.3">22</text>
<text x="197.4" y="179.8">GND</text>
<text x="231.4" y="179.8">GND</text>
<text x="22.1" y="182.4">GND</text>
<text x="40.4" y="183.5" transform="rotate(-90 40.4 183.5)">C14</text>
<text x="47.5" y="184.4" transform="rotate(-90 47.5 184.4)">4.7uF</text>
<text x="100.6" y="182.7" transform="rotate(-90 100.6 182.7)">C2</text>
<text x="107.7" y="184.8" transform="rotate(-90 107.7 184.8)">470pF</text>
<text x="52" y="186.3" transform="rotate(-90 52 186.3)">R9</text>
<text x="56.9" y="186.3" transform="rotate(-90 56.9 186.3)">10k</text>
<text x="100.6" y="195.5">GND</text>
<text x="50.9" y="198.1">GND</text>
</g>
<text font-size="2.6" fill="#808000" x="231.4" y="145.8">3.0V Output</text>
<g font-size="2.2" fill="#808080">
<text x="46" y="35.5">P9_1</text>
<text x="110.9" y="35.5">P9_2</text>
<text x="46" y="38.1">P9_3</text>
<text x="46" y="40.8">P9_5</text>
<text x="55.9" y="36.7">GND0</text>
<text x="55.9" y="39.3">DC_3.3V0</text>
<text x="55.9" y="41.9">VDD_5V0</text>
<text x="95.8" y="39.3">DC_3.3V1</text>
<text x="96.2" y="41.9">VDD_5V1</text>
<text x="99.9" y="36.7">GND1</text>
<text x="110.9" y="38.1">P9_4</text>
<text x="110.9" y="40.8">P9_6</text>
<text x="188.1" y="38.1">SCL</text>
<text x="197.2" y="39.3">SCL</text>
<text x="206.1" y="39.3">VCC</text>
<text x="215.5" y="38.1">VCC</text>
<text x="46" y="43.4">P9_7</text>
<text x="46" y="46">P9_9</text>
<text x="55.9" y="44.5">SYS_5V0</text>
<text x="55.9" y="47.1">PWR_BUT</text>
<text x="91.5" y="47.1">SYS_RESETN</text>
<text x="96.6" y="44.5">SYS_5V1</text>
<text x="110.9" y="43.4">P9_8</text>
<text x="110.9" y="46">P9_10</text>
<text x="187.9" y="43.4">SDA</text>
<text x="197.2" y="44.5">SDA</text>
<text x="206.3" y="47.1">VSS</text>
<text x="215.5" y="46">VSS</text>
<text x="44.7" y="48.6">P9_11</text>
<text x="44.7" y="51.2">P9_13</text>
<text x="44.7" y="53.8">P9_15</text>
<text x="55.9" y="49.8">UART4_RXD</text>
<text x="55.9" y="52.4">UART4_TXD</text>
<text x="93.2" y="52.4">EHRPWM1A</text>
<text x="95.6" y="49.8">GPIO1_28</text>
<text x="110.9" y="48.6">P9_12</text>
<text x="110.9" y="51.2">P9_14</text>
<text x="110.9" y="53.8">P9_16</text>
<text x="189.7" y="48.6">A0</text>
<text x="189.7" y="51.2">A1</text>
<text x="189.7" y="53.8">A2</text>
<text x="197.2" y="49.8">A0</text>
<text x="197.2" y="52.4">A1</text>
<text x="215.5" y="53.8">WP</text>
<text x="44.7" y="56.5">P9_17</text>
<text x="44.7" y="59.1">P9_19</text>
<text x="55.9" y="55">GPIO1_16</text>
<text x="55.9" y="57.6">I2C1_SCL</text>
<text x="93.2" y="55">EHRPWM1B</text>
<text x="95.6" y="57.6">I2C1_SDA</text>
<text x="110.9" y="56.5">P9_18</text>
<text x="110.9" y="59.1">P9_20</text>
<text x="197.2" y="55">A2</text>
<text x="207.1" y="55">WP</text>
<text x="44.7" y="61.7">P9_21</text>
<text x="44.7" y="64.3">P9_23</text>
<text x="55.9" y="60.2">I2C2_SCL</text>
<text x="55.9" y="62.8">UART2_TXD</text>
<text x="55.9" y="65.5">GPIO1_17</text>
<text x="92.9" y="62.8">UART2_RXD</text>
<text x="93.2" y="65.5">UART1_TXD</text>
<text x="95.6" y="60.2">I2C2_SDA</text>
<text x="110.9" y="61.7">P9_22</text>
<text x="110.9" y="64.3">P9_24</text>
<text x="224.6" y="61.7">1</text>
<text x="224.6" y="64.3">2</text>
<text x="44.7" y="66.9">P9_25</text>
<text x="44.7" y="69.5">P9_27</text>
<text x="55.9" y="68.1">GPIO3_21</text>
<text x="55.9" y="70.7">GPIO3_19</text>
<text x="92.9" y="68.1">UART1_RXD</text>
<text x="95.7" y="70.7">SPI1_CS0</text>
<text x="110.9" y="66.9">P9_26</text>
<text x="110.9" y="69.5">P9_28</text>
<text x="44.7" y="72.2">P9_29</text>
<text x="44.7" y="74.8">P9_31</text>
<text x="44.7" y="77.4">P9_33</text>
<text x="55.9" y="73.3">SPI1_D0</text>
<text x="55.9" y="75.9">SPI1_SCLK</text>
<text x="97.2" y="73.3">SPI1_D1</text>
<text x="100" y="75.9">VADC</text>
<text x="110.9" y="72.2">P9_30</text>
<text x="110.9" y="74.8">P9_32</text>
<text x="110.9" y="77.4">P9_34</text>
<text x="44.7" y="80">P9_35</text>
<text x="44.7" y="82.6">P9_37</text>
<text x="55.9" y="78.5">AIN4</text>
<text x="55.9" y="81.2">AIN6</text>
<text x="55.9" y="83.8">AIN2</text>
<text x="99.7" y="78.5">AGND</text>
<text x="101.1" y="81.1">AIN5</text>
<text x="101.1" y="83.8">AIN3</text>
<text x="110.9" y="80">P9_36</text>
<text x="110.9" y="82.6">P9_38</text>
<text x="44.7" y="85.2">P9_39</text>
<text x="44.7" y="87.8">P9_41</text>
<text x="55.9" y="86.4">AIN0</text>
<text x="55.9" y="89">CLKOUT2/GPIO3_20</text>
<text x="85.7" y="89">GPIO0_7/GPIO3_18</text>
<text x="101.1" y="86.4">AIN1</text>
<text x="110.9" y="85.2">P9_40</text>
<text x="110.9" y="87.8">P9_42</text>
<text x="183.3" y="85.2">1</text>
<text x="183.3" y="87.8">3</text>
<text x="192" y="85.2">2</text>
<text x="192" y="87.8">4</text>
<text x="44.7" y="90.5">P9_43</text>
<text x="44.7" y="93.1">P9_45</text>
<text x="55.9" y="91.6">GND2</text>
<text x="55.9" y="94.2">GND4</text>
<text x="99.9" y="91.6">GND3</text>
<text x="99.9" y="94.2">GND5</text>
<text x="110.9" y="90.5">P9_44</text>
<text x="110.9" y="93.1">P9_46</text>
<text x="183.3" y="90.5">5</text>
<text x="183.3" y="93.1">7</text>
<text x="183.3" y="95.7">9</text>
<text x="192" y="90.5">6</text>
<text x="192" y="93.1">8</text>
<text x="192" y="95.7">10</text>
<text x="236.4" y="90.5">1</text>
<text x="21.8" y="127.7" transform="rotate(-90 21.8 127.7)">P$2</text>
<text x="27" y="127.7" transform="rotate(-90 27 127.7)">P$3</text>
<text x="22.9" y="133.9" transform="rotate(-90 22.9 133.9)">S</text>
<text x="28.1" y="134.2" transform="rotate(-90 28.1 134.2)">G</text>
<text x="25.5" y="143.3" transform="rotate(-90 25.5 143.3)">D</text>
<text x="24.4" y="152.1" transform="rotate(-90 24.4 152.1)">P$1</text>
<text x="207.7" y="154.4">EN</text>
<text x="207.7" y="151.8">VIN</text>
<text x="217.7" y="154.4">VOUT</text>
<text x="220.3" y="151.8">SW</text>
<text x="111.1" y="161.1">VA</text>
<text x="134.4" y="161.1">SDA</text>
<text x="207.7" y="159.6">VSEL1</text>
<text x="74.1" y="166.3" transform="rotate(-90 74.1 166.3)">5</text>
<text x="109" y="166.3">GND</text>
<text x="118.7" y="167.5">GND</text>
<text x="118.7" y="162.3">VA</text>
<text x="125.1" y="162.2">SDA</text>
<text x="125.3" y="167.5">SCL</text>
<text x="134.4" y="166.3">SCL</text>
<text x="207.7" y="167.5">VSEL4</text>
<text x="207.7" y="164.9">VSEL3</text>
<text x="207.7" y="162.3">VSEL2</text>
<text x="220.6" y="164.9">PG</text>
<text x="17.3" y="171.6">-</text>
<text x="17.3" y="169">+</text>
<text x="70.2" y="169">4</text>
<text x="82.7" y="171.6">1</text>
<text x="110.2" y="171.6">VIN</text>
<text x="118.7" y="172.7">VIN ALRT</text>
<text x="134.4" y="171.6">ALRT</text>
<text x="207.7" y="172.7">GND</text>
<text x="217.9" y="172.7">LOAD</text>
<text x="218" y="170.1">CTRL</text>
<text x="70.2" y="174.2">3</text>
<text x="74.1" y="178.8" transform="rotate(-90 74.1 178.8)">2</text>
</g>
<text font-size="1.8" fill="#808000" x="171.3" y="35.9">Pullups on GAP</text>
<g font-size="1.8" fill="#808080">
<text x="32.1" y="36.6">GND/1.11C</text>
<text x="32.5" y="39.2">VCC/1.11B</text>
<text x="37.8" y="41.8">VDD</text>
<text x="117.6" y="36.5">GND/1.11C</text>
<text x="117.6" y="39.2">VCC/1.11B</text>
<text x="117.6" y="41.8">VDD</text>
<text x="167.7" y="39.2">EEPROM_SCL</text>
<text x="34.9" y="44.4">5V/1.5O</text>
<text x="117.6" y="44.4">5V/1.5O</text>
<text x="167.5" y="44.4">EEPROM_SDA</text>
<text x="14.3" y="52.2">OBSERVER_INT</text>
<text x="34.5" y="49.6">RESET2</text>
<text x="117.6" y="52.2">SFD0</text>
<text x="117.6" y="49.6">RESET0</text>
<text x="36.8" y="54.9">CCA0</text>
<text x="39.2" y="57.5">CS</text>
<text x="117.6" y="57.5">BBB_MOSI/1.6O</text>
<text x="117.6" y="54.9">BIRQ</text>
<text x="27.7" y="62.7">BBB_MISO/1.6O</text>
<text x="29" y="60.1">EEPROM_SCL</text>
<text x="35.2" y="65.3">FIFOP0</text>
<text x="117.6" y="62.7">BBB_SCLK/1.6O</text>
<text x="117.6" y="60.1">EEPROM_SDA</text>
<text x="117.6" y="65.3">UARTRX</text>
<text x="36.5" y="70.6">FIFO0</text>
<text x="117.6" y="67.9">UARTTX</text>
<text x="173.6" y="88.9">5V/1.5O</text>
<text x="196.1" y="86.3">BBB_MOSI/1.6O</text>
<text x="196.1" y="88.9">BBB_MISO/1.6O</text>
<text x="32.1" y="91.5">GND/1.11C</text>
<text x="32.1" y="94.1">GND/1.11C</text>
<text x="120.2" y="94.1">GND/1.11C</text>
<text x="120.2" y="91.5">GND/1.11C</text>
<text x="166.6" y="94.1">BBB_GPIO/1.5P</text>
<text x="175" y="91.5">N$120</text>
<text x="196.1" y="91.5">BBB_SCLK/1.6O</text>
<text x="196.1" y="94.1">OBS_CS/1.6P</text>
<text x="243.2" y="91.5">OBS_CS/1.6P</text>
<text x="196.1" y="96.7">OBSERVER_INT</text>
<text x="243.2" y="120.3">BATTERY</text>
<text x="239.3" y="149.2">2.2</text>
<text x="177.3" y="151.7">BATTERY</text>
<text x="239.8" y="152.8">L1</text>
</g>
</svg>
